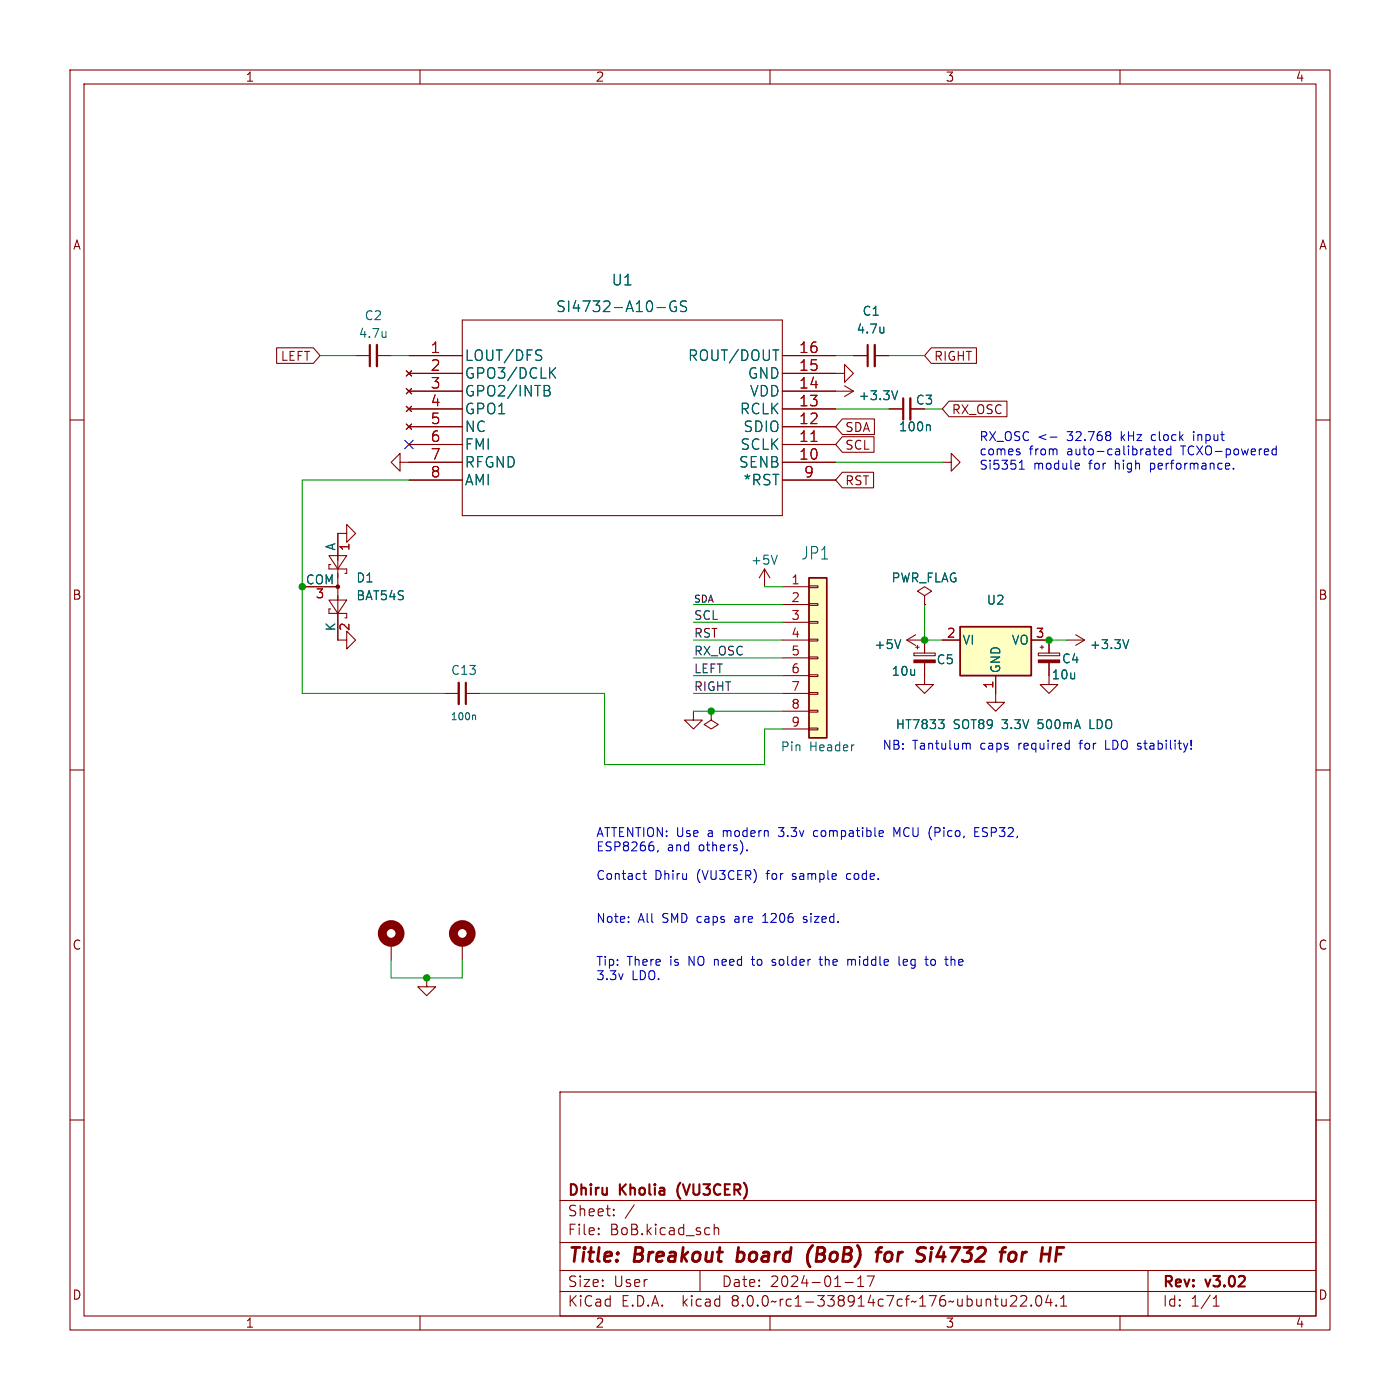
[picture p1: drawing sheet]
<svg xmlns="http://www.w3.org/2000/svg" width="200mm" height="200mm" viewBox="0 0 200 200" stroke-linecap="round" stroke-linejoin="round" font-family="sans-serif">
<g fill="none" stroke="#840000" stroke-width=".15">
<path d="M10 10h180v180h-180zM12 12h176v176h-176zM60 10v2M110 10v2M160 10v2M10 60h2M188 60h2M109.2 81.3l-.7 1.3M109.2 81.3v2.5M109.2 81.3l.8 1.3M132.1 96.5v1.3h1.2l-1.2 1.3-1.3-1.3h1.3M149.9 96.5v1.3h1.2l-1.2 1.3-1.3-1.3h1.3"/>
<path d="M10 110h2M188 110h2M80 156h108v32h-108zM10 160h2M80 177.5h108M80 171.5h108M85.5 176.2v.2M85.5 175.5v.1M87.7 173.5v.2M87.7 172.8v.1M90.6 172.1l-1.3 1.9M102 174.9v1.5"/>
<path d="M102 175.5a.37 .37 0 0 1 .7 .1v.8M188 160h2M60 188v2M80 184.5h108M80 181.5h108M100 181.5v3M110 188v2M120.7 183.2h1.2M122.5 183.8h.9M122.5 182.7l.5-.4v1.5M124.9 182.3l-.7 1.5M144.6 185.1l.5 .1a.41 .41 0 0 1 .1 .5l-.9 .9h.9"/>
<path d="M145.8 185.2l.2-.1 .5 .1a.41 .41 0 0 1 .1 .5l-.9 .9h1M147.3 186.4v.2M148.2 185.2a.36 .36 0 0 1 .5 .2 .77 .77 0 0 1-.4 1.2 1 1 0 0 1-.1-1.4zM149.7 185l-.3 1.1h.9M150.1 185.6v1M150.9 186.4v.2M151.5 186.6h.9M151.5 185.5l.5-.4v1.5M160 188v2M164 181.5v6.5M173.3 186.6h.9M173.3 185.5l.4-.4v1.5"/>
</g>
<g fill="none" stroke="#840000" stroke-width=".4">
<path d="M105.5 178.2l-.2 2M116.1 177.9a2.35 2.35 0 0 0-.4 3.1M125.1 178.9h.8M126 178.2l-.4 .1-.1 .2M127.1 178.9a.62 .62 0 0 0-.7 .4v.7a.52 .52 0 0 0 .8 .1M133 178.9l-.1 1.3M133.1 178.2v.2M133.1 178.2l-.1 .1 .1 .1M133.1 178.2l.1 .1-.1 .1M144.3 179.1a.52 .52 0 0 1 .5-.2 .52 .52 0 0 1 .4 .4l-.1 .5a.55 .55 0 0 1-.5 .4 .55 .55 0 0 1-.5-.4zM146.1 178.9l-.2 1.3M146.5 178.9l-.5 .4"/>
<path d="M105.3 180.1l.1 .1"/>
</g>
<path d="M111 79.3l-.4 1.3" fill="none" stroke="#006464" stroke-width=".15"/>
<path d="M137.2 89.5h10.1v7h-10.1z" fill="#ffffc2"/>
<path d="M137.2 89.5h10.1v7h-10.1z" fill="none" stroke="#840000" stroke-width=".25"/>
<g fill="none" stroke="#840000" stroke-width=".15">
<path d="M134.6 91.4h2.6M142.2 96.5v3.8h1.3l-1.3 1.3-1.2-1.3h1.2M147.3 91.4h2.6v1.9M148.3 93.3h3.1v.4h-3.1zM148.6 92.5h.5M148.8 92.2v.5M149.9 94.7v1.8M152.4 91.4h2.5M153.7 90.7l1.2 .7M154.9 91.4l-1.2 .8M99.1 101.6v1.3h1.2l-1.2 1.2-1.3-1.2h1.3M101.6 101.6v1.3l1 .6-1 .6-1-.6 1-.6"/>
<path d="M101.6 101.6h.1"/>
</g>
<path d="M161.3 91.4l-.5 1.3M134.1 102.8h.8l-.5 .5M134.6 103.3l.3 .2v.3l-.3 .3" fill="none" stroke="#006464" stroke-width=".15"/>
<path d="M148.3 94.3h3.1v.4h-3.1z" fill="#840000" stroke="#840000" stroke-width=".15"/>
<path d="M115.6 82.6h2.5v22.8h-2.5z" fill="#ffffc2"/>
<g fill="none" stroke="#840000" stroke-width=".15">
<path d="M39.5 49.7h5.3l.9 1.1-.9 1.1h-5.3zM50.8 50.8h2M53.8 50.8h2.1M58 53l.8 .7M58 55.5l.8 .8M58 58l.8 .8M58.4 50.8h7.6M58.4 58.4h7.6M58.4 55.9h7.6M58.4 53.3h7.6M58.8 53l-.8 .7M58.8 55.5l-.8 .8"/>
<path d="M58.8 58l-.8 .8M66 45.7h45.8v28h-45.8zM111.8 53.3h8.8v-1.2l1.3 1.2-1.3 1.3v-1.3M111.8 50.8h7.6M111.8 58.4h7.6M111.8 55.9h10.1M120.3 59.8h4.6v2.3h-4.6l-.9-1.1zM120.6 55.1l1.3 .8M121.9 50.8h2.1M121.9 55.9l-1.3 .7M125 50.8h2M127 58.4h2"/>
<path d="M130 58.4h2.1M133 49.7h6.5v2.2h-6.5l-.9-1.1zM135.6 57.3h8.2v2.2h-8.2l-1-1.1zM47 79.4h2.5l-1.2 1.9zM49.5 76.2v1.3l1.3-1.3-1.3-1.3v1.3h-1.2v15.2h1.2v-1.2l1.3 1.2-1.3 1.3v-1.3M57.1 66v-1.2l-1.2 1.2 1.2 1.3v-1.3h8.9M58 60.6l.8 .7M58.4 63.5h7.6M58.4 61h7.6M58.4 68.6h7.6M58.8 60.6l-.8 .7M111.8 66h7.6"/>
<path d="M111.8 63.5h7.6M111.8 61h7.6M111.8 68.6h7.6M120.3 67.5h4.5v2.2h-4.5l-.9-1.1zM120.3 62.4h4.6v2.2h-4.6l-.9-1.1zM134.6 66h1.3v-1.2l1.3 1.2-1.3 1.3v-1.3M43.2 83.8h5.1M47 85.7h2.5l-1.2 1.9zM47.2 80.6h-.2v.7h2.5v.6h-.2M47.2 87h-.2v.6h2.5v.7h-.2M63.5 99.1h2M66.5 99.1h2.1"/>
<path d="M111.8 83.8h3.8M111.8 86.4h3.8M111.8 88.9h3.8M111.8 91.4h3.8M111.8 94h3.8M111.8 96.5h3.8M111.8 99.1h3.8M115.6 98.9h1.2v.3h-1.2zM115.6 96.4h1.2v.2h-1.2zM115.6 93.9h1.2v.2h-1.2zM115.6 91.3h1.2v.3h-1.2zM115.6 88.8h1.2v.2h-1.2z"/>
<path d="M115.6 86.2h1.2v.3h-1.2zM115.6 83.7h1.2v.2h-1.2zM129.5 91.4h2.6v1.9M129.5 91.4l1.3 .8M130.6 93.3h3v.4h-3zM130.8 92.5h.5M130.8 90.7l-1.3 .7M131.1 92.2v.5M132.1 85.1l1-.6-1-.7-1 .7 1 .6v1.3M132.1 86.4h.1M132.1 94.7v1.8M134.6 91.4h2.6"/>
<path d="M142.2 96.5v2.6M147.3 91.4h2.6v1.9M149.9 94.7v1.8M111.8 101.6h3.8M111.8 104.1h3.8M115.6 104h1.2v.3h-1.2zM115.6 101.5h1.2v.2h-1.2zM55.9 134.6v2.6M61 139.7v1.3h1.2l-1.2 1.2-1.3-1.2h1.3M66 134.6v2.6"/>
</g>
<path d="M115.6 82.6h2.5v22.8h-2.5z" fill="none" stroke="#840000" stroke-width=".25"/>
<g fill="none" stroke="#840000" stroke-width="1.3">
<circle cx="55.9" cy="133.4" r="1.27"/>
<circle cx="66" cy="133.4" r="1.27"/>
</g>
<path d="M53.8 49.3v3M125 49.3v3M130 56.9v3M65.5 97.5v3.1" fill="none" stroke="#840000" stroke-width=".33"/>
<path d="M52.8 49.3v3M124 49.3v3M129 56.9v3M66.5 97.5v3.1" fill="none" stroke="#840000" stroke-width=".3"/>
<g fill="none" stroke="#006464" stroke-width=".15">
<path d="M55.1 47.4v.8M55.1 48.1h.1M77.2 50l.2 .1M77.2 50.8a.35 .35 0 0 1 0 .6M77.7 55.8h.5M78.2 55.8a.4 .4 0 0 1 .4 .3 .4 .4 0 0 1-.3 .5h-.6M78.2 55.1h.2a.36 .36 0 0 1 .1 .4 .36 .36 0 0 1-.3 .3M78.7 53.2l.7 .8M79.4 52.5l-.9 .9M93.9 43.9h1.1M96.6 43.1a.63 .63 0 0 0-.8 .1 .63 .63 0 0 0-.1 .7 .57 .57 0 0 0 .3 .5 .57 .57 0 0 0 .6 0v-.5h-.3M98.1 43.1l-.2-.1-.5 .1a.36 .36 0 0 0-.2 .3 .36 .36 0 0 0 .3 .3 .56 .56 0 0 1 .6 .4l-.1 .3-.2 .1-.6-.1"/>
<path d="M126.3 46.7v.9M126.3 47.4l-.1 .1M128.2 55.8l-.4 1.3M132.7 60.7l.2 .2v.6M128.7 91.4l-.5 1.3M161.3 91.4l-.5 1.3M67.7 102.2l.2 .1v.5M134.1 102.8h.8l-.5 .5M134.6 103.3l.3 .2v.3l-.3 .3"/>
</g>
<g fill="#840000" stroke="#840000" stroke-width=".15">
<path d="M130.6 94.3h3v.4h-3z"/>
<circle cx="48.3" cy="83.8" r=".25"/>
</g>
<path d="M115.9 63.1h.8" fill="none" stroke="#a90000" stroke-width=".15"/>
<g fill="none" stroke="#0000c2" stroke-width=".15">
<path d="M145.6 64.6l.1 .1-.1 .3M145.6 64.1l.1 .1M145.6 67h.7M145.6 66.1l.4-.3v1.2M150 62.5h1M153.8 66.2h.3l.1 .3-.6 .1M154.1 67h-.3M158.4 61.7l.3 .2-.3 .3 .3 .3v.2l-.3 .2M164.7 64.1h.5M164.9 63.7v1.1l.1 .1 .2 .1M165.6 64.6l.6-.2-.1-.2-.4-.1-.1 .2v.6h.5M167.3 64.2l-.4-.1-.2 .3v.3l.1 .2h.5"/>
<path d="M167.3 63.7v1.3M170.5 61.7v.1M170.5 62.1v.8M175.6 66.2l.1 .3-.6 .1M176.2 66.9v.1M181.8 64.2h.5M181.8 64.9h.5M182.3 63.7v1.3M116.5 118.7l-.3 .2v.4l.3 .2M125.8 118.7h.3l.1 .3-.6 .1M126.1 119.4l-.3 .1M128.1 119.1l-.4-.9v1.3"/>
<path d="M138.1 106.2h.4l.1 .8M139.3 118.8h.4M139.9 118.2h-.6v1.3h.6M158 105.8v1.2h.6M170.2 106.9v.1M170.2 105.8v.7M89.8 131.6v.2M89.8 131v.1M91.8 124.8h.5M92 124.4v1.1l.1 .1h.2M94 121.5l-.1 .2M106.7 121.4v.1"/>
<path d="M107.3 137.1h.5M107.5 136.6l.1 1.2M109 131.8h.7M109.2 130.7l-.2 .2M110.3 137.8l.4 .1M110.7 137.1h-.4v.1v.2l.4 .1M114.8 131.7l.3 .1M115.1 130.9l-.3 .1v.1v.2h.3M117 137.1h.5M117.2 136.6v1.1v.1l.3 .1M121.2 124.8l-.3 .2v.4l.3 .2M121.2 137.1h.3l.2 .1"/>
<path d="M121.7 137.2v.7M121.8 137.1l-.1 .1M128.4 136.6v1.1l.2 .2M129.5 137.1h-.3l-.2 .1 .1 .6 .4 .1M129.6 137.4l-.6 .1M133.4 137.1h-.3l-.1 .2v.5l.4 .1M135.9 137.1h.3l.2 .1"/>
</g>
<g fill="none" stroke="#009600" stroke-width=".15">
<path d="M45.7 50.8h5.1M55.9 50.8h2.5M119.4 50.8h2.5M119.4 58.4h7.6M127 50.8h5.1M132.1 58.4h2.5M58.4 68.6h-15.2v30.5h20.3M119.4 66h15.2M68.6 99.1h17.8v10.1h22.8v-5.1h2.6M99.1 91.4h12.7M99.1 99.1h12.7M99.1 94h12.7"/>
<path d="M99.1 96.5h12.7M99.1 88.9h12.7M99.1 86.4h12.7M109.2 83.8h2.6M132.1 86.4v5h2.5M149.9 91.4h2.5M99.1 101.6h12.7M55.9 137.2v2.5h10.1v-2.5"/>
</g>
<path d="M57.8 62.9l1.2 1.2M59 62.9l-1.2 1.2" fill="none" stroke="#000084" stroke-width=".15"/>
<g fill="#009600" stroke="#009600" stroke-width=".15">
<circle cx="132.1" cy="91.4" r=".46"/>
<circle cx="149.9" cy="91.4" r=".46"/>
<circle cx="61" cy="139.7" r=".46"/>
<circle cx="101.6" cy="101.6" r=".46"/>
<circle cx="43.2" cy="83.8" r=".46"/>
</g>
<g font-size="2.8" fill="#840000">
<text x="81" y="180.9">Title:</text>
<text x="90.7" y="180.9">Breakout</text>
<text x="106.1" y="180.9">board</text>
<text x="116.9" y="180.9">(BoB)</text>
<text x="127.7" y="180.9">for</text>
<text x="134.2" y="180.9">Si4732</text>
<text x="147" y="180.9">for</text>
</g>
<text font-size="2.5" fill="#006464" x="114.4" y="80.2">JP1</text>
<g font-size="2.1" fill="#006464">
<text x="87.3" y="41">U1</text>
<text x="79.4" y="44.8">SI4732-A10-GS</text>
<text x="66.3" y="51.8">LOUT/DFS</text>
<text x="98.2" y="51.8">ROUT/DOUT</text>
<text x="66.3" y="54.3">GPO3/DCLK</text>
<text x="66.3" y="56.9">GPO2/INTB</text>
<text x="66.3" y="59.4">GPO1</text>
<text x="105.6" y="59.4">RCLK</text>
<text x="106.8" y="54.3">GND</text>
<text x="107.1" y="56.9">VDD</text>
<text x="66.3" y="61.9">NC</text>
<text x="66.3" y="64.5">FMI</text>
<text x="105.7" y="64.5">SCLK</text>
<text x="106.1" y="61.9">SDIO</text>
<text x="66.3" y="67">RFGND</text>
<text x="66.3" y="69.6">AMI</text>
<text x="105.5" y="67">SENB</text>
<text x="106.1" y="69.6">*RST</text>
</g>
<g font-size="2.1" fill="#a90000">
<text x="61.4" y="50.5">1</text>
<text x="61.4" y="53.1">2</text>
<text x="114.1" y="53.1">15</text>
<text x="114.1" y="50.5">16</text>
<text x="61.4" y="55.6">3</text>
<text x="61.4" y="58.2">4</text>
<text x="114.1" y="58.2">13</text>
<text x="114.1" y="55.6">14</text>
<text x="61.4" y="60.7">5</text>
<text x="61.4" y="63.2">6</text>
<text x="61.4" y="65.8">7</text>
<text x="114.1" y="65.8">10</text>
<text x="114.1" y="63.2">11</text>
<text x="114.1" y="60.7">12</text>
<text x="61.4" y="68.3">8</text>
<text x="114.8" y="68.3">9</text>
</g>
<g font-size="2.1" fill="#840000">
<text x="81" y="174">Sheet:</text>
<text x="81" y="171.2">Dhiru</text>
<text x="88.6" y="171.2">Kholia</text>
<text x="97.4" y="171.2">(VU3CER)</text>
<text x="81" y="176.7">File:</text>
<text x="87.1" y="176.7">BoB.kicad_sch</text>
<text x="81" y="184.1">Size:</text>
<text x="87.7" y="184.1">User</text>
<text x="103" y="184.1">Date:</text>
<text x="110" y="184.1">2024-01-17</text>
<text x="166" y="184.3">Rev:</text>
<text x="172.4" y="184.3">v3.02</text>
<text x="81" y="186.9">KiCad</text>
<text x="88.7" y="186.9">E.D.A.</text>
<text x="97.6" y="186.9">kicad</text>
<text x="104.8" y="186.9">8.0.0~rc1-338914c7cf~176~ubuntu22.04.1</text>
<text x="166" y="186.9">Id:</text>
<text x="170.1" y="186.9">1/1</text>
</g>
<g font-size="1.8" fill="#840000">
<text x="35" y="11.9">1</text>
<text x="85" y="11.9">2</text>
<text x="135" y="11.9">3</text>
<text x="185" y="11.9">4</text>
<text x="10.3" y="35.9">A</text>
<text x="188.3" y="35.9">A</text>
<text x="40" y="51.8">LEFT</text>
<text x="133.3" y="51.8">RIGHT</text>
<text x="135.9" y="59.4">RX_OSC</text>
<text x="120.6" y="64.5">SCL</text>
<text x="120.6" y="61.9">SDA</text>
<text x="120.6" y="69.5">RST</text>
<text x="10.3" y="85.9">B</text>
<text x="188.3" y="85.9">B</text>
<text x="10.3" y="135.9">C</text>
<text x="188.3" y="135.9">C</text>
<text x="10.3" y="185.9">D</text>
<text x="188.3" y="185.9">D</text>
<text x="35" y="189.9">1</text>
<text x="85" y="189.9">2</text>
<text x="135" y="189.9">3</text>
<text x="185" y="189.9">4</text>
</g>
<g font-size="1.8" fill="#006464">
<text x="52" y="45.9">C2</text>
<text x="122.3" y="47.9">4.7u</text>
<text x="123.1" y="45.3">C1</text>
<text x="51.2" y="48.5">4.7u</text>
<text x="122.6" y="57.4">+3.3V</text>
<text x="130.7" y="58">C3</text>
<text x="128.3" y="61.8">100n</text>
<text x="43.6" y="83.6">COM</text>
<text x="48" y="78.8" transform="rotate(-90 48 78.8)">A</text>
<text x="50.8" y="83.4">D1</text>
<text x="107.2" y="80.9">+5V</text>
<text x="127.3" y="83.4">PWR_FLAG</text>
<text x="50.8" y="86">BAT54S</text>
<text x="140.9" y="86.6">U2</text>
<text x="48" y="90.3" transform="rotate(-90 48 90.3)">K</text>
<text x="124.8" y="92.9">+5V</text>
<text x="133.7" y="95.1">C5</text>
<text x="137.4" y="92.3">VI</text>
<text x="144.4" y="92.3">VO</text>
<text x="151.6" y="95">C4</text>
<text x="155.6" y="92.9">+3.3V</text>
<text x="64.3" y="96.6">C13</text>
<text x="127.3" y="96.7">10u</text>
<text x="143.1" y="96.3" transform="rotate(-90 143.1 96.3)">GND</text>
<text x="150.1" y="97.3">10u</text>
<text x="111.4" y="107.5">Pin</text>
<text x="115.6" y="107.5">Header</text>
<text x="127.9" y="104.4">HT7833</text>
<text x="136.2" y="104.4">SOT89</text>
<text x="143.3" y="104.4">3.3V</text>
<text x="148.6" y="104.4">500mA</text>
<text x="156.1" y="104.4">LDO</text>
</g>
<g font-size="1.8" fill="#0000c2">
<text x="139.8" y="63.1">RX_OSC &lt;-</text>
<text x="139.8" y="65.1">comes</text>
<text x="147" y="65.1">from</text>
<text x="152.6" y="63.1">32.768</text>
<text x="152.6" y="65.1">auto-calibrated</text>
<text x="160.4" y="63.1">kHz</text>
<text x="165" y="63.1">clock</text>
<text x="169" y="65.1">TCXO-powered</text>
<text x="171.1" y="63.1">input</text>
<text x="139.8" y="67.2">Si5351</text>
<text x="147.7" y="67.2">module</text>
<text x="155.7" y="67.2">for</text>
<text x="159.5" y="67.2">high</text>
<text x="164.8" y="67.2">performance.</text>
<text x="126" y="107.2">NB:</text>
<text x="130.4" y="107.2">Tantulum</text>
<text x="140.2" y="107.2">caps</text>
<text x="145.8" y="107.2">required</text>
<text x="154.7" y="107.2">for</text>
<text x="158.6" y="107.2">LDO stability!</text>
<text x="85.1" y="119.7">ATTENTION: Use</text>
<text x="101.2" y="119.7">a</text>
<text x="103.5" y="119.7">modern</text>
<text x="111.7" y="119.7">3.3v</text>
<text x="116.9" y="119.7">compatible</text>
<text x="128.5" y="119.7">MCU (Pico,</text>
<text x="140.5" y="119.7">ESP32,</text>
<text x="85.1" y="121.7">ESP8266,</text>
<text x="85.1" y="125.8">Contact</text>
<text x="93.5" y="125.8">Dhiru</text>
<text x="95.3" y="121.7">and</text>
<text x="99.6" y="125.8">(VU3CER)</text>
<text x="100" y="121.7">others).</text>
<text x="109.8" y="125.8">for</text>
<text x="113.7" y="125.8">sample</text>
<text x="121.6" y="125.8">code.</text>
<text x="85.1" y="131.9">Note:</text>
<text x="91.2" y="131.9">All</text>
<text x="94.7" y="131.9">SMD caps</text>
<text x="105.4" y="131.9">are</text>
<text x="109.6" y="131.9">1206</text>
<text x="115.6" y="131.9">sized.</text>
<text x="85.1" y="138.1">Tip:</text>
<text x="85.1" y="140.1">3.3v</text>
<text x="89.6" y="138.1">There</text>
<text x="90.3" y="140.1">LDO.</text>
<text x="95.8" y="138.1">is</text>
<text x="98.6" y="138.1">NO need</text>
<text x="108.1" y="138.1">to</text>
<text x="111.2" y="138.1">solder</text>
<text x="118.2" y="138.1">the</text>
<text x="122.3" y="138.1">middle</text>
<text x="129.9" y="138.1">leg</text>
<text x="133.9" y="138.1">to</text>
<text x="137" y="138.1">the</text>
</g>
<g font-size="1.8" fill="#a90000">
<text x="50.2" y="78.8" transform="rotate(-90 50.2 78.8)">1</text>
<text x="113" y="83.6">1</text>
<text x="45" y="85.8">3</text>
<text x="113" y="86.1">2</text>
<text x="113" y="88.6">3</text>
<text x="50.2" y="90.2" transform="rotate(-90 50.2 90.2)">2</text>
<text x="113" y="91.2">4</text>
<text x="113" y="93.7">5</text>
<text x="135.2" y="91.2">2</text>
<text x="147.9" y="91.2">3</text>
<text x="113" y="96.3">6</text>
<text x="113" y="98.8">7</text>
<text x="113" y="101.3">8</text>
<text x="142" y="98.5" transform="rotate(-90 142 98.5)">1</text>
<text x="113" y="103.9">9</text>
</g>
<g font-size="1.7" fill="#0f0f0f">
<text x="99.1" y="88.6">SCL</text>
<text x="99.1" y="93.7">RX_OSC</text>
<text x="99.1" y="91.2">RST</text>
<text x="99.1" y="98.8">RIGHT</text>
<text x="99.1" y="96.3">LEFT</text>
</g>
<text font-size="1.4" fill="#0f0f0f" x="99.1" y="86.2">SDA</text>
<text font-size="1.4" fill="#006464" x="64.3" y="103.1">100n</text>
</svg>
